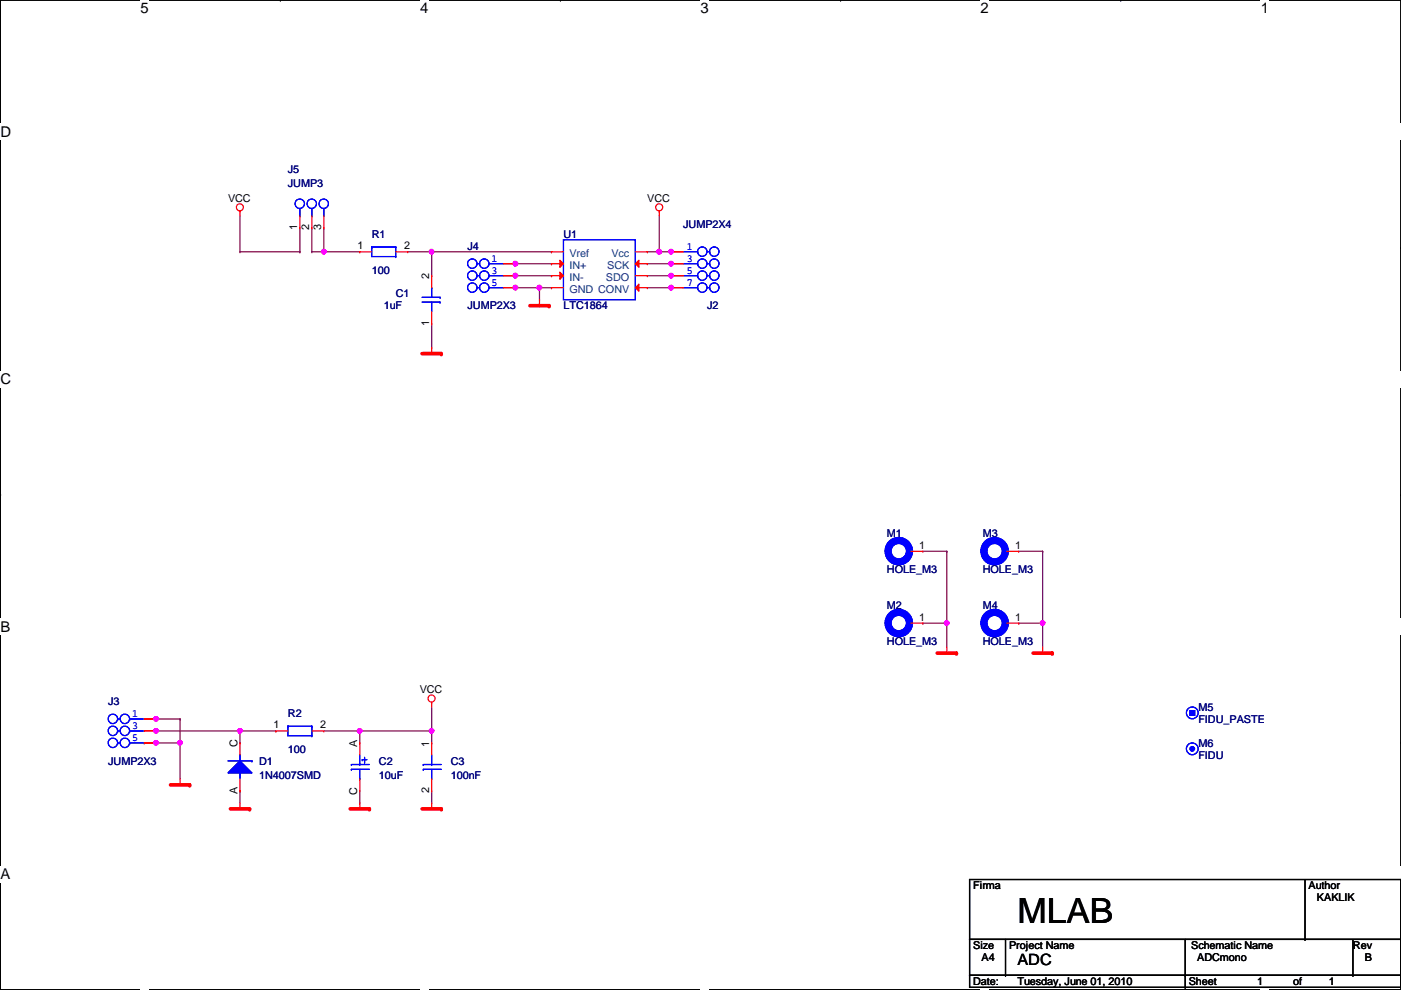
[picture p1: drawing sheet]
<svg xmlns="http://www.w3.org/2000/svg" width="297mm" height="210mm" viewBox="0 0 297 210" stroke-linecap="round" stroke-linejoin="round" font-family="sans-serif">
<path d="M.1 0h296.9v209.8h-296.9z" fill="none" stroke="#000" stroke-width=".25"/>
<g fill="#fff">
<path d="M29.8 0h1.7v3.5h-1.7z"/>
<path d="M29.8 209.8l1.7 .1z"/>
</g>
<path d="M59.4 0h.1M59.4 209.8h.1" fill="none" stroke="#000" stroke-width=".25"/>
<g fill="#fff">
<path d="M89.1 0h1.7v3.5h-1.7z"/>
<path d="M89.1 209.8l1.7 .1z"/>
</g>
<path d="M118.8 0h.1M118.8 209.8h.1" fill="none" stroke="#000" stroke-width=".25"/>
<g fill="#fff">
<path d="M148.5 0h1.7v3.5h-1.7z"/>
<path d="M148.5 209.8l1.7 .1z"/>
</g>
<path d="M178.2 0h.1M178.2 209.8h.1" fill="none" stroke="#000" stroke-width=".25"/>
<g fill="#fff">
<path d="M207.9 0h1.7v3.5h-1.7z"/>
<path d="M207.9 209.8l1.7 .1z"/>
</g>
<path d="M237.6 0h.1M237.6 209.8h.1" fill="none" stroke="#000" stroke-width=".25"/>
<g fill="#fff">
<path d="M267.3 0h1.7v3.5h-1.7z"/>
<path d="M267.3 209.8l1.7 .1z"/>
<path d="M.1 26.2h2.2v3.5h-2.2z"/>
<path d="M297 26.2l.1 3.5z"/>
<path d="M.1 78.7h2.2v3.5h-2.2z"/>
<path d="M297 78.7l.1 3.5z"/>
</g>
<path d="M.1 52.5h.1M297 52.5h.1" fill="none" stroke="#000" stroke-width=".25"/>
<g fill="#fff">
<path d="M.1 131.1h2.1v3.5h-2.1z"/>
<path d="M297 131.1l.1 3.5z"/>
</g>
<path d="M.1 104.9h.1M297 104.9h.1" fill="none" stroke="#000" stroke-width=".25"/>
<path d="M.1 104.9h.1M297 104.9h.1" fill="none" stroke="#000" stroke-width=".21"/>
<g fill="#fff">
<path d="M.1 183.6h2.1v3.5h-2.1z"/>
<path d="M297 183.6l.1 3.5z"/>
</g>
<path d="M.1 157.4h.1M297 157.4h.1" fill="none" stroke="#000" stroke-width=".25"/>
<path d="M137.2 53.4h2.6M139.8 53.4h.1" fill="none" stroke="#800040" stroke-width=".25"/>
<circle cx="139.8" cy="53.4" r=".49" fill="#f0f"/>
<circle cx="139.8" cy="53.4" r=".49" fill="none" stroke="#f0f" stroke-width=".25"/>
<path d="M109.3 55.9h7.6M116.9 55.9h.1M139.8 53.4h.1M139.8 45.8v7.6M114.4 63.5h.1M116.9 61h.1M116.9 61h-2.5v2.5" fill="none" stroke="#800040" stroke-width=".25"/>
<circle cx="109.3" cy="55.9" r=".49" fill="#f0f"/>
<circle cx="109.3" cy="55.9" r=".49" fill="none" stroke="#f0f" stroke-width=".25"/>
<path d="M109.3 58.5h7.6M116.9 58.5h.1" fill="none" stroke="#800040" stroke-width=".25"/>
<circle cx="109.3" cy="58.4" r=".49" fill="#f0f"/>
<circle cx="109.3" cy="58.4" r=".49" fill="none" stroke="#f0f" stroke-width=".25"/>
<path d="M109.3 61h5.1M114.4 61h.1" fill="none" stroke="#800040" stroke-width=".25"/>
<circle cx="109.3" cy="61" r=".49" fill="#f0f"/>
<circle cx="109.3" cy="61" r=".49" fill="none" stroke="#f0f" stroke-width=".25"/>
<circle cx="114.4" cy="61" r=".49" fill="#f0f"/>
<circle cx="114.4" cy="61" r=".49" fill="none" stroke="#f0f" stroke-width=".25"/>
<path d="M139.8 53.4h2.5M142.3 53.4h.1" fill="none" stroke="#800040" stroke-width=".25"/>
<circle cx="139.8" cy="53.4" r=".49" fill="#f0f"/>
<circle cx="139.8" cy="53.4" r=".49" fill="none" stroke="#f0f" stroke-width=".25"/>
<circle cx="142.3" cy="53.4" r=".49" fill="#f0f"/>
<circle cx="142.3" cy="53.4" r=".49" fill="none" stroke="#f0f" stroke-width=".25"/>
<path d="M137.2 55.9h5.1M142.3 55.9h.1" fill="none" stroke="#800040" stroke-width=".25"/>
<circle cx="142.3" cy="55.9" r=".49" fill="#f0f"/>
<circle cx="142.3" cy="55.9" r=".49" fill="none" stroke="#f0f" stroke-width=".25"/>
<path d="M137.2 58.5h5.1M142.3 58.5h.1" fill="none" stroke="#800040" stroke-width=".25"/>
<circle cx="142.3" cy="58.4" r=".49" fill="#f0f"/>
<circle cx="142.3" cy="58.4" r=".49" fill="none" stroke="#f0f" stroke-width=".25"/>
<path d="M137.2 61h5.1M142.3 61h.1" fill="none" stroke="#800040" stroke-width=".25"/>
<circle cx="142.3" cy="61" r=".49" fill="#f0f"/>
<circle cx="142.3" cy="61" r=".49" fill="none" stroke="#f0f" stroke-width=".25"/>
<path d="M91.5 58.5h.1M91.5 53.4v5.1M91.5 73.7h.1M91.5 68.6v5.1M33.1 152.4h5.1M38.2 152.4h.1" fill="none" stroke="#800040" stroke-width=".25"/>
<circle cx="33.1" cy="152.4" r=".49" fill="#f0f"/>
<circle cx="33.1" cy="152.4" r=".49" fill="none" stroke="#f0f" stroke-width=".25"/>
<path d="M38.2 157.5h.1M38.2 157.5v7.6" fill="none" stroke="#800040" stroke-width=".25"/>
<circle cx="38.2" cy="157.5" r=".49" fill="#f0f"/>
<circle cx="38.2" cy="157.5" r=".49" fill="none" stroke="#f0f" stroke-width=".25"/>
<path d="M30.6 157.5h.1M30.6 157.5h7.6M33.1 157.5h.1" fill="none" stroke="#800040" stroke-width=".25"/>
<circle cx="33.1" cy="157.5" r=".49" fill="#f0f"/>
<circle cx="33.1" cy="157.5" r=".49" fill="none" stroke="#f0f" stroke-width=".25"/>
<path d="M38.2 152.4h.1M38.2 152.4v5.1M76.3 157.5h.1M76.3 155v2.5M91.5 155h.1M91.5 149.9v5.1" fill="none" stroke="#800040" stroke-width=".25"/>
<circle cx="76.3" cy="155" r=".49" fill="#f0f"/>
<circle cx="76.3" cy="155" r=".49" fill="none" stroke="#f0f" stroke-width=".25"/>
<path d="M91.5 157.5h.1M91.5 155v2.5M76.3 170.2h.1M76.3 167.7v2.5M91.5 170.2h.1M91.5 167.7v2.5" fill="none" stroke="#800040" stroke-width=".25"/>
<circle cx="91.5" cy="155" r=".49" fill="#f0f"/>
<circle cx="91.5" cy="155" r=".49" fill="none" stroke="#f0f" stroke-width=".25"/>
<path d="M195.7 116.9h5M200.7 116.9h.1M200.7 116.9v15.2" fill="none" stroke="#800040" stroke-width=".25"/>
<circle cx="200.7" cy="132.1" r=".49" fill="#f0f"/>
<circle cx="200.7" cy="132.1" r=".49" fill="none" stroke="#f0f" stroke-width=".25"/>
<path d="M195.7 132.1h.1M195.7 132.1h5M200.7 132.1h.1M200.7 132.1v5.1M216 132.1h.1M216 132.1h5.1M221.1 132.1h.1M221.1 132.1v5.1" fill="none" stroke="#800040" stroke-width=".25"/>
<circle cx="221" cy="132.1" r=".49" fill="#f0f"/>
<circle cx="221" cy="132.1" r=".49" fill="none" stroke="#f0f" stroke-width=".25"/>
<path d="M66.1 53.4h.1M66.1 48.3v5.1M66.1 53.4h2.6M68.7 53.4h.1M68.7 48.3v5.1M216 116.9h5.1M221.1 116.9h.1M221.1 116.9v15.2" fill="none" stroke="#800040" stroke-width=".25"/>
<circle cx="68.6" cy="53.4" r=".49" fill="#f0f"/>
<circle cx="68.6" cy="53.4" r=".49" fill="none" stroke="#f0f" stroke-width=".25"/>
<path d="M50.9 53.4h.1M50.9 45.8v7.6M50.9 53.4h12.7M63.6 53.4h.1M63.6 48.3v5.1M50.9 157.5h.1M50.9 155v2.5M76.3 155h15.2M91.5 155h.1" fill="none" stroke="#800040" stroke-width=".25"/>
<circle cx="50.9" cy="155" r=".49" fill="#f0f"/>
<circle cx="50.9" cy="155" r=".49" fill="none" stroke="#f0f" stroke-width=".25"/>
<path d="M68.7 53.4h7.6M76.3 53.4h.1M86.4 53.4h5.1M91.5 53.4h.1M50.9 167.7h.1M50.9 167.7v2.5" fill="none" stroke="#800040" stroke-width=".25"/>
<circle cx="91.5" cy="53.4" r=".49" fill="#f0f"/>
<circle cx="91.5" cy="53.4" r=".49" fill="none" stroke="#f0f" stroke-width=".25"/>
<path d="M33.1 155h17.8M50.9 155h.1" fill="none" stroke="#800040" stroke-width=".25"/>
<circle cx="33.1" cy="155" r=".49" fill="#f0f"/>
<circle cx="33.1" cy="155" r=".49" fill="none" stroke="#f0f" stroke-width=".25"/>
<path d="M91.5 53.4h25.4M116.9 53.4h.1M50.9 155h7.6M58.5 155h.1M68.7 155h7.6M76.3 155h.1" fill="none" stroke="#800040" stroke-width=".25"/>
<path d="M114.4 64.8h.1M114.4 63.5v1.3" fill="none" stroke="#f00" stroke-width=".25"/>
<path d="M112.3 64.8h4.1" fill="none" stroke="#f00" stroke-width=".76"/>
<circle cx="116.4" cy="64.8" r=".38" fill="#f00"/>
<g fill="none" stroke="#f00" stroke-width=".25">
<path d="M139.8 44.7h.1M139.8 44.7v1.1M91.5 75h.1M91.5 73.7v1.3"/>
<circle cx="139.8" cy="44" r=".75"/>
</g>
<path d="M89.5 75h4.1" fill="none" stroke="#f00" stroke-width=".76"/>
<circle cx="93.6" cy="75" r=".38" fill="#f00"/>
<path d="M38.2 166.4h.1M38.2 165.1v1.3" fill="none" stroke="#f00" stroke-width=".25"/>
<path d="M36.1 166.4h4.1" fill="none" stroke="#f00" stroke-width=".76"/>
<circle cx="40.2" cy="166.4" r=".38" fill="#f00"/>
<g fill="none" stroke="#f00" stroke-width=".25">
<path d="M91.5 148.9h.1M91.5 148.9v1M76.3 171.5h.1M76.3 170.2v1.3"/>
<circle cx="91.5" cy="148.1" r=".75"/>
</g>
<path d="M74.2 171.5h4.1" fill="none" stroke="#f00" stroke-width=".76"/>
<circle cx="78.3" cy="171.5" r=".38" fill="#f00"/>
<path d="M91.5 171.5h.1M91.5 170.2v1.3" fill="none" stroke="#f00" stroke-width=".25"/>
<path d="M89.5 171.5h4.1" fill="none" stroke="#f00" stroke-width=".76"/>
<circle cx="93.6" cy="171.5" r=".38" fill="#f00"/>
<path d="M200.7 138.5h.1M200.7 137.2v1.3" fill="none" stroke="#f00" stroke-width=".25"/>
<path d="M198.7 138.5h4.1" fill="none" stroke="#f00" stroke-width=".76"/>
<circle cx="202.8" cy="138.5" r=".38" fill="#f00"/>
<path d="M221.1 138.5h.1M221.1 137.2v1.3" fill="none" stroke="#f00" stroke-width=".25"/>
<path d="M219 138.5h4.1" fill="none" stroke="#f00" stroke-width=".76"/>
<circle cx="223.1" cy="138.5" r=".38" fill="#f00"/>
<g fill="none" stroke="#f00" stroke-width=".25">
<path d="M50.9 44.7h.1M50.9 44.7v1.1M50.9 171.5h.1M50.9 170.2v1.3"/>
<circle cx="50.9" cy="44" r=".75"/>
</g>
<path d="M48.8 171.5h4.1" fill="none" stroke="#f00" stroke-width=".76"/>
<circle cx="52.9" cy="171.5" r=".38" fill="#f00"/>
<path d="M205.6 186.5h91.4v12.7h-91.4zM205.6 199.2h91.4v7.6h-91.4zM213.2 199.2v7.6M251.3 199.2v10.1M276.7 199.2h.1M276.7 186.5v12.7M286.8 199.2v7.6M205.6 206.8h91.4v2.5h-91.4zM213.2 206.8h.1M251.3 206.8h.1M251.3 209.3h.1M286.8 206.8h.1" fill="none" stroke="#000" stroke-width=".25"/>
<g fill="none" stroke="#00f" stroke-width=".25">
<path d="M63.6 45.8h.1M63.6 44.2v1.6M66.1 45.8h.1M66.1 44.2v1.6M68.7 45.8h.1M68.7 44.2v1.6M89.5 64.1h3.8M89.5 63h3.8M91.5 64.1h.1M91.5 61h.1M91.5 61v2M91.5 64.1v2"/>
<path d="M93.3 64.1h.1M93.3 63h.1M192.9 116.9h.1M192.9 116.9h.2M213.2 116.9h.1M213.2 116.9h.2M25 152.4h.1M25 155h.1M25 157.5h.1M25 152.4h.5M25 155h.5M25 157.5h.5"/>
<path d="M27.5 152.4h.1M27.5 155h.1M27.5 157.5h.1M27.5 152.4h3.1M27.5 155h3.1M27.5 157.5h3.1M61 154h.1M61 154v2h5.1M61 154h5.1M66.1 156h.1M66.1 154h.1M66.1 154v2"/>
<path d="M74.5 162.1h.1M74.5 163.1h.1M74.5 162.1h3.8M74.5 163.1h3.8M76.3 162.1h.1M76.3 165.1h.1M76.3 160.1v2M76.3 163.1v2M76.8 161.1h.1M76.8 161.1h1M77.3 161.6h.1M77.3 160.6v1"/>
<path d="M89.7 162.1h.1M89.7 163.1h.1M89.7 162.1h3.9M89.7 163.1h3.9M91.5 162.1h.1M91.5 165.1h.1M91.5 160.1v2M91.5 163.1v2"/>
<circle cx="63.6" cy="43.2" r="1"/>
<circle cx="66.1" cy="43.2" r="1"/>
<circle cx="68.6" cy="43.2" r="1"/>
<circle cx="23.9" cy="155" r="1"/>
<circle cx="23.9" cy="157.5" r="1"/>
<circle cx="23.9" cy="152.4" r="1"/>
<circle cx="26.5" cy="155" r="1"/>
<circle cx="26.5" cy="157.5" r="1"/>
<circle cx="26.5" cy="152.4" r="1"/>
<circle cx="252.8" cy="151.1" r="1.25"/>
</g>
<g fill="none" stroke="#f00" stroke-width=".25">
<path d="M63.6 48.3h.1M63.6 45.8v2.5M66.1 48.3h.1M66.1 45.8v2.5M68.7 48.3h.1M68.7 45.8v2.5M91.5 58.5h.1M91.5 58.5v2.5M91.5 68.6h.1M91.5 66.1v2.5M193.1 116.9h2.6M195.7 116.9h.1"/>
<path d="M213.4 116.9h2.6M216 116.9h.1M30.6 152.4h2.5M30.6 155h2.5M30.6 157.5h2.5M33.1 152.4h.1M33.1 155h.1M33.1 157.5h.1M58.5 155h.1M58.5 155h2.5M66.1 155h2.6M68.7 155h.1"/>
<path d="M76.3 157.5h.1M76.3 157.5v2.6M91.5 157.5h.1M91.5 157.5v2.6M76.3 167.7h.1M76.3 165.1v2.6M91.5 167.7h.1M91.5 165.1v2.6"/>
</g>
<g fill="none" stroke="#00f" stroke-width="1.5">
<circle cx="190.6" cy="116.9" r="2.27"/>
<circle cx="210.9" cy="116.9" r="2.27"/>
</g>
<path d="M252.3 150.7h1v1h-1z" fill-rule="evenodd" fill="#00f"/>
<g fill="none" stroke="#00f" stroke-width=".25">
<path d="M252.3 150.7h1v1h-1z"/>
<circle cx="252.8" cy="151.1" r="1.25"/>
</g>
<path d="M252.3 150.7h1v1h-1z" fill-rule="evenodd" fill="#00f"/>
<path d="M252.3 150.7h1v1h-1zM48.3 161.3h5.1M50.9 160.1h.1M50.9 160.1v1.2M53.4 161.3h.1" fill="none" stroke="#00f" stroke-width=".25"/>
<path d="M48.3 163.9l2.6-2.6 2.5 2.6z" fill="#00f"/>
<path d="M48.3 163.9l2.6-2.6 2.5 2.6zM48.3 161.3h5.1M50.9 163.9h.1M50.9 160.1h.1M50.9 160.1v1.2M50.9 163.9v1.2M53.4 161.3h.1" fill="none" stroke="#00f" stroke-width=".25"/>
<path d="M48.3 163.9l2.6-2.6 2.5 2.6z" fill="#00f"/>
<path d="M119.5 50.8h15.2v12.7h-15.2zM213.2 132.1h.1M213.2 132.1h.2M48.3 163.9l2.6-2.6 2.5 2.6zM50.9 163.9h.1M50.9 163.9v1.2" fill="none" stroke="#00f" stroke-width=".25"/>
<path d="M116.9 53.4h.1M116.9 53.4h2.6M213.4 132.1h2.6M216 132.1h.1M50.9 157.5h.1M50.9 157.5v2.6M50.9 167.7h.1M50.9 165.1v2.6" fill="none" stroke="#f00" stroke-width=".25"/>
<circle cx="210.9" cy="132.1" r="2.27" fill="none" stroke="#00f" stroke-width="1.5"/>
<path d="M118.7 55.2l.8 .7-.8 .8z" fill="#f00"/>
<path d="M116.9 55.9h.1M116.9 55.9h2.6M118.7 55.2l.8 .7-.8 .8z" fill="none" stroke="#f00" stroke-width=".25"/>
<path d="M118.7 57.7l.8 .8-.8 .7z" fill="#f00"/>
<path d="M116.9 58.5h.1M116.9 58.5h2.6M118.7 57.7l.8 .8-.8 .7zM116.9 61h.1M116.9 61h2.6" fill="none" stroke="#f00" stroke-width=".25"/>
<path d="M134.7 61l.8-.8v1.6z" fill="#f00"/>
<path d="M134.7 58.5h2.5M137.2 58.5h.1M134.7 61l.8-.8v1.6zM134.7 61h2.5M137.2 61h.1" fill="none" stroke="#f00" stroke-width=".25"/>
<path d="M134.7 55.9l.8-.7v1.5z" fill="#f00"/>
<g fill="none" stroke="#f00" stroke-width=".25">
<path d="M76.3 53.4h.1M76.3 53.4h2.5M83.9 53.4h2.5M86.4 53.4h.1M106.8 55.9h2.5M106.8 58.5h2.5M109.3 55.9h.1M109.3 58.5h.1M134.7 55.9l.8-.7v1.5zM134.7 55.9h2.5M134.7 53.4h2.5M137.2 55.9h.1"/>
<path d="M137.2 53.4h.1M142.3 53.4h.1M142.3 55.9h.1M142.3 58.5h.1M142.3 55.9h2.6M142.3 53.4h2.6M142.3 58.5h2.6M106.8 61h2.5M109.3 61h.1M142.3 61h.1M142.3 61h2.6M193.1 132.1h2.6"/>
<path d="M195.7 132.1h.1"/>
</g>
<g fill="none" stroke="#00f" stroke-width=".25">
<path d="M78.8 52.4h.1M78.8 52.4v2h5.1M78.8 52.4h5.1M83.9 54.4h.1M83.9 52.4h.1M83.9 52.4v2M101.2 55.9h.1M101.2 58.5h.1M101.2 55.9h.5M101.2 58.5h.5M103.7 55.9h.1M103.7 58.5h.1"/>
<path d="M103.7 55.9h3.1M103.7 58.5h3.1M144.9 53.4h3M144.9 55.9h3M144.9 58.5h3M147.9 53.4h.1M147.9 55.9h.1M147.9 58.5h.1M149.9 53.4h.5M149.9 55.9h.5M149.9 58.5h.5M150.4 53.4h.1"/>
<path d="M150.4 55.9h.1M150.4 58.5h.1M101.2 61h.1M101.2 61h.5M103.7 61h.1M103.7 61h3.1M144.9 61h3M147.9 61h.1M149.9 61h.5M150.4 61h.1M192.9 132.1h.1M192.9 132.1h.2"/>
<circle cx="100.1" cy="55.9" r="1"/>
<circle cx="100.1" cy="58.4" r="1"/>
<circle cx="102.7" cy="58.4" r="1"/>
<circle cx="102.7" cy="55.9" r="1"/>
<circle cx="148.9" cy="58.4" r="1"/>
<circle cx="148.9" cy="53.4" r="1"/>
<circle cx="148.9" cy="55.9" r="1"/>
<circle cx="151.4" cy="58.4" r="1"/>
<circle cx="151.4" cy="53.4" r="1"/>
<circle cx="151.4" cy="55.9" r="1"/>
<circle cx="100.1" cy="61" r="1"/>
<circle cx="102.7" cy="61" r="1"/>
<circle cx="148.9" cy="61" r="1"/>
<circle cx="151.4" cy="61" r="1"/>
</g>
<circle cx="190.6" cy="132.1" r="2.27" fill="none" stroke="#00f" stroke-width="1.5"/>
<circle cx="252.8" cy="158.8" r=".49" fill="#00f"/>
<g fill="none" stroke="#00f" stroke-width=".25">
<circle cx="252.8" cy="158.8" r=".49"/>
<circle cx="252.8" cy="158.8" r="1.25"/>
</g>
<circle cx="252.8" cy="158.8" r=".49" fill="#00f"/>
<g fill="none" stroke="#00f" stroke-width=".25">
<circle cx="252.8" cy="158.8" r=".49"/>
<circle cx="252.8" cy="158.8" r="1.25"/>
</g>
<circle cx="139.8" cy="53.4" r=".49" fill="#f0f"/>
<circle cx="139.8" cy="53.4" r=".49" fill="none" stroke="#f0f" stroke-width=".25"/>
<circle cx="109.3" cy="55.9" r=".49" fill="#f0f"/>
<circle cx="109.3" cy="55.9" r=".49" fill="none" stroke="#f0f" stroke-width=".25"/>
<circle cx="109.3" cy="58.4" r=".49" fill="#f0f"/>
<circle cx="109.3" cy="58.4" r=".49" fill="none" stroke="#f0f" stroke-width=".25"/>
<circle cx="109.3" cy="61" r=".49" fill="#f0f"/>
<circle cx="109.3" cy="61" r=".49" fill="none" stroke="#f0f" stroke-width=".25"/>
<circle cx="114.4" cy="61" r=".49" fill="#f0f"/>
<circle cx="114.4" cy="61" r=".49" fill="none" stroke="#f0f" stroke-width=".25"/>
<circle cx="139.8" cy="53.4" r=".49" fill="#f0f"/>
<circle cx="139.8" cy="53.4" r=".49" fill="none" stroke="#f0f" stroke-width=".25"/>
<circle cx="142.3" cy="53.4" r=".49" fill="#f0f"/>
<circle cx="142.3" cy="53.4" r=".49" fill="none" stroke="#f0f" stroke-width=".25"/>
<circle cx="142.3" cy="55.9" r=".49" fill="#f0f"/>
<circle cx="142.3" cy="55.9" r=".49" fill="none" stroke="#f0f" stroke-width=".25"/>
<circle cx="142.3" cy="58.4" r=".49" fill="#f0f"/>
<circle cx="142.3" cy="58.4" r=".49" fill="none" stroke="#f0f" stroke-width=".25"/>
<circle cx="142.3" cy="61" r=".49" fill="#f0f"/>
<circle cx="142.3" cy="61" r=".49" fill="none" stroke="#f0f" stroke-width=".25"/>
<circle cx="33.1" cy="152.4" r=".49" fill="#f0f"/>
<circle cx="33.1" cy="152.4" r=".49" fill="none" stroke="#f0f" stroke-width=".25"/>
<circle cx="38.2" cy="157.5" r=".49" fill="#f0f"/>
<circle cx="38.2" cy="157.5" r=".49" fill="none" stroke="#f0f" stroke-width=".25"/>
<circle cx="33.1" cy="157.5" r=".49" fill="#f0f"/>
<circle cx="33.1" cy="157.5" r=".49" fill="none" stroke="#f0f" stroke-width=".25"/>
<circle cx="76.3" cy="155" r=".49" fill="#f0f"/>
<circle cx="76.3" cy="155" r=".49" fill="none" stroke="#f0f" stroke-width=".25"/>
<circle cx="91.5" cy="155" r=".49" fill="#f0f"/>
<circle cx="91.5" cy="155" r=".49" fill="none" stroke="#f0f" stroke-width=".25"/>
<circle cx="200.7" cy="132.1" r=".49" fill="#f0f"/>
<circle cx="200.7" cy="132.1" r=".49" fill="none" stroke="#f0f" stroke-width=".25"/>
<circle cx="221" cy="132.1" r=".49" fill="#f0f"/>
<circle cx="221" cy="132.1" r=".49" fill="none" stroke="#f0f" stroke-width=".25"/>
<circle cx="68.6" cy="53.4" r=".49" fill="#f0f"/>
<circle cx="68.6" cy="53.4" r=".49" fill="none" stroke="#f0f" stroke-width=".25"/>
<circle cx="50.9" cy="155" r=".49" fill="#f0f"/>
<circle cx="50.9" cy="155" r=".49" fill="none" stroke="#f0f" stroke-width=".25"/>
<circle cx="91.5" cy="53.4" r=".49" fill="#f0f"/>
<circle cx="91.5" cy="53.4" r=".49" fill="none" stroke="#f0f" stroke-width=".25"/>
<circle cx="33.1" cy="155" r=".49" fill="#f0f"/>
<circle cx="33.1" cy="155" r=".49" fill="none" stroke="#f0f" stroke-width=".25"/>
<text font-size="7.4" x="215.7" y="195.6">MLAB</text>
<text font-size="3.3" x="215.7" y="204.7">ADC</text>
<g font-size="3.1">
<text x="29.8" y="2.8">5</text>
<text x="89.1" y="2.8">4</text>
<text x="148.5" y="2.8">3</text>
<text x="207.9" y="2.8">2</text>
<text x="267.3" y="2.8">1</text>
<text x=".1" y="29">D</text>
<text x=".1" y="81.5">C</text>
<text x=".1" y="133.9">B</text>
<text x=".1" y="186.4">A</text>
<text x="297" y="186.4">A</text>
</g>
<g font-size="2.3" fill="#000080">
<text x="61" y="36.7">J5</text>
<text x="61" y="39.7">JUMP3</text>
<text x="78.8" y="50.4">R1</text>
<text x="99.1" y="52.9">J4</text>
<text x="119.5" y="50.4">U1</text>
<text x="144.9" y="48.3">JUMP2X4</text>
<text x="78.8" y="58">100</text>
<text x="81.4" y="65.6">1uF</text>
<text x="83.9" y="63.1">C1</text>
<text x="99.1" y="65.6">JUMP2X3</text>
<text x="119.5" y="65.6">LTC1864</text>
<text x="149.9" y="65.6">J2</text>
<text x="188" y="113.9">M1</text>
<text x="208.4" y="113.9">M3</text>
<text x="188" y="121.5">HOLE_M3</text>
<text x="208.4" y="121.5">HOLE_M3</text>
<text x="188" y="129.1">M2</text>
<text x="208.4" y="129.1">M4</text>
<text x="188" y="136.7">HOLE_M3</text>
<text x="208.4" y="136.7">HOLE_M3</text>
<text x="22.9" y="149.4">J3</text>
<text x="61" y="152">R2</text>
<text x="254.1" y="150.7">M5</text>
<text x="254.1" y="153.2">FIDU_PASTE</text>
<text x="61" y="159.6">100</text>
<text x="254.1" y="158.3">M6</text>
<text x="254.1" y="160.9">FIDU</text>
<text x="22.9" y="162.1">JUMP2X3</text>
<text x="54.9" y="162.1">D1</text>
<text x="54.9" y="165.2">1N4007SMD</text>
<text x="80.3" y="162.1">C2</text>
<text x="80.3" y="165.2">10uF</text>
<text x="95.6" y="162.1">C3</text>
<text x="95.6" y="165.2">100nF</text>
</g>
<g font-size="2.3">
<text x="48.3" y="42.8">VCC</text>
<text x="137.2" y="42.8">VCC</text>
<text x="63" y="48.8" transform="rotate(-90 63 48.8)">1</text>
<text x="65.6" y="48.8" transform="rotate(-90 65.6 48.8)">2</text>
<text x="68.1" y="48.8" transform="rotate(-90 68.1 48.8)">3</text>
<text x="75.8" y="52.8">1</text>
<text x="85.7" y="52.8">2</text>
<text x="91" y="59.2" transform="rotate(-90 91 59.2)">2</text>
<text x="91" y="69.1" transform="rotate(-90 91 69.1)">1</text>
<text x="194.9" y="116.3">1</text>
<text x="215.2" y="116.3">1</text>
<text x="194.9" y="131.6">1</text>
<text x="215.2" y="131.6">1</text>
<text x="89" y="146.9">VCC</text>
<text x="58" y="154.4">1</text>
<text x="67.9" y="154.4">2</text>
<text x="50.3" y="158.3" transform="rotate(-90 50.3 158.3)">C</text>
<text x="75.7" y="158.3" transform="rotate(-90 75.7 158.3)">A</text>
<text x="91" y="158.3" transform="rotate(-90 91 158.3)">1</text>
<text x="50.3" y="168.4" transform="rotate(-90 50.3 168.4)">A</text>
<text x="75.7" y="168.6" transform="rotate(-90 75.7 168.6)">C</text>
<text x="91" y="168.2" transform="rotate(-90 91 168.2)">2</text>
<text x="206.3" y="188.6">Firma</text>
<text x="277.4" y="188.6">Author</text>
<text x="279.2" y="191.1">KAKLIK</text>
<text x="206.3" y="201.3">Size</text>
<text x="208.1" y="203.8">A4</text>
<text x="213.9" y="201.3">Project Name</text>
<text x="252.6" y="201.3">Schematic Name</text>
<text x="253.8" y="203.8">ADCmono</text>
<text x="286.8" y="201.3">Rev</text>
<text x="289.4" y="203.8">B</text>
<text x="206.3" y="208.9">Date:</text>
<text x="215.7" y="208.9">Tuesday, June 01, 2010</text>
<text x="252" y="208.9">Sheet</text>
<text x="266.5" y="208.9">1</text>
<text x="274.1" y="208.9">of</text>
<text x="281.8" y="208.9">1</text>
</g>
<g font-size="2.3" fill="#00f">
<text x="145.6" y="53">1</text>
<text x="104.2" y="55.5">1</text>
<text x="104.2" y="58">3</text>
<text x="145.6" y="55.5">3</text>
<text x="145.6" y="58">5</text>
<text x="104.2" y="60.6">5</text>
<text x="145.6" y="60.6">7</text>
<text x="28" y="152">1</text>
<text x="28" y="154.6">3</text>
<text x="28" y="157.1">5</text>
</g>
<g font-size="2.3" fill="#004080">
<text x="120.7" y="54.4">Vref</text>
<text x="120.7" y="57">IN+</text>
<text x="120.7" y="59.5">IN-</text>
<text x="128.5" y="59.5">SDO</text>
<text x="128.7" y="57">SCK</text>
<text x="129.6" y="54.4">Vcc</text>
<text x="120.7" y="62.1">GND CONV</text>
</g>
</svg>
